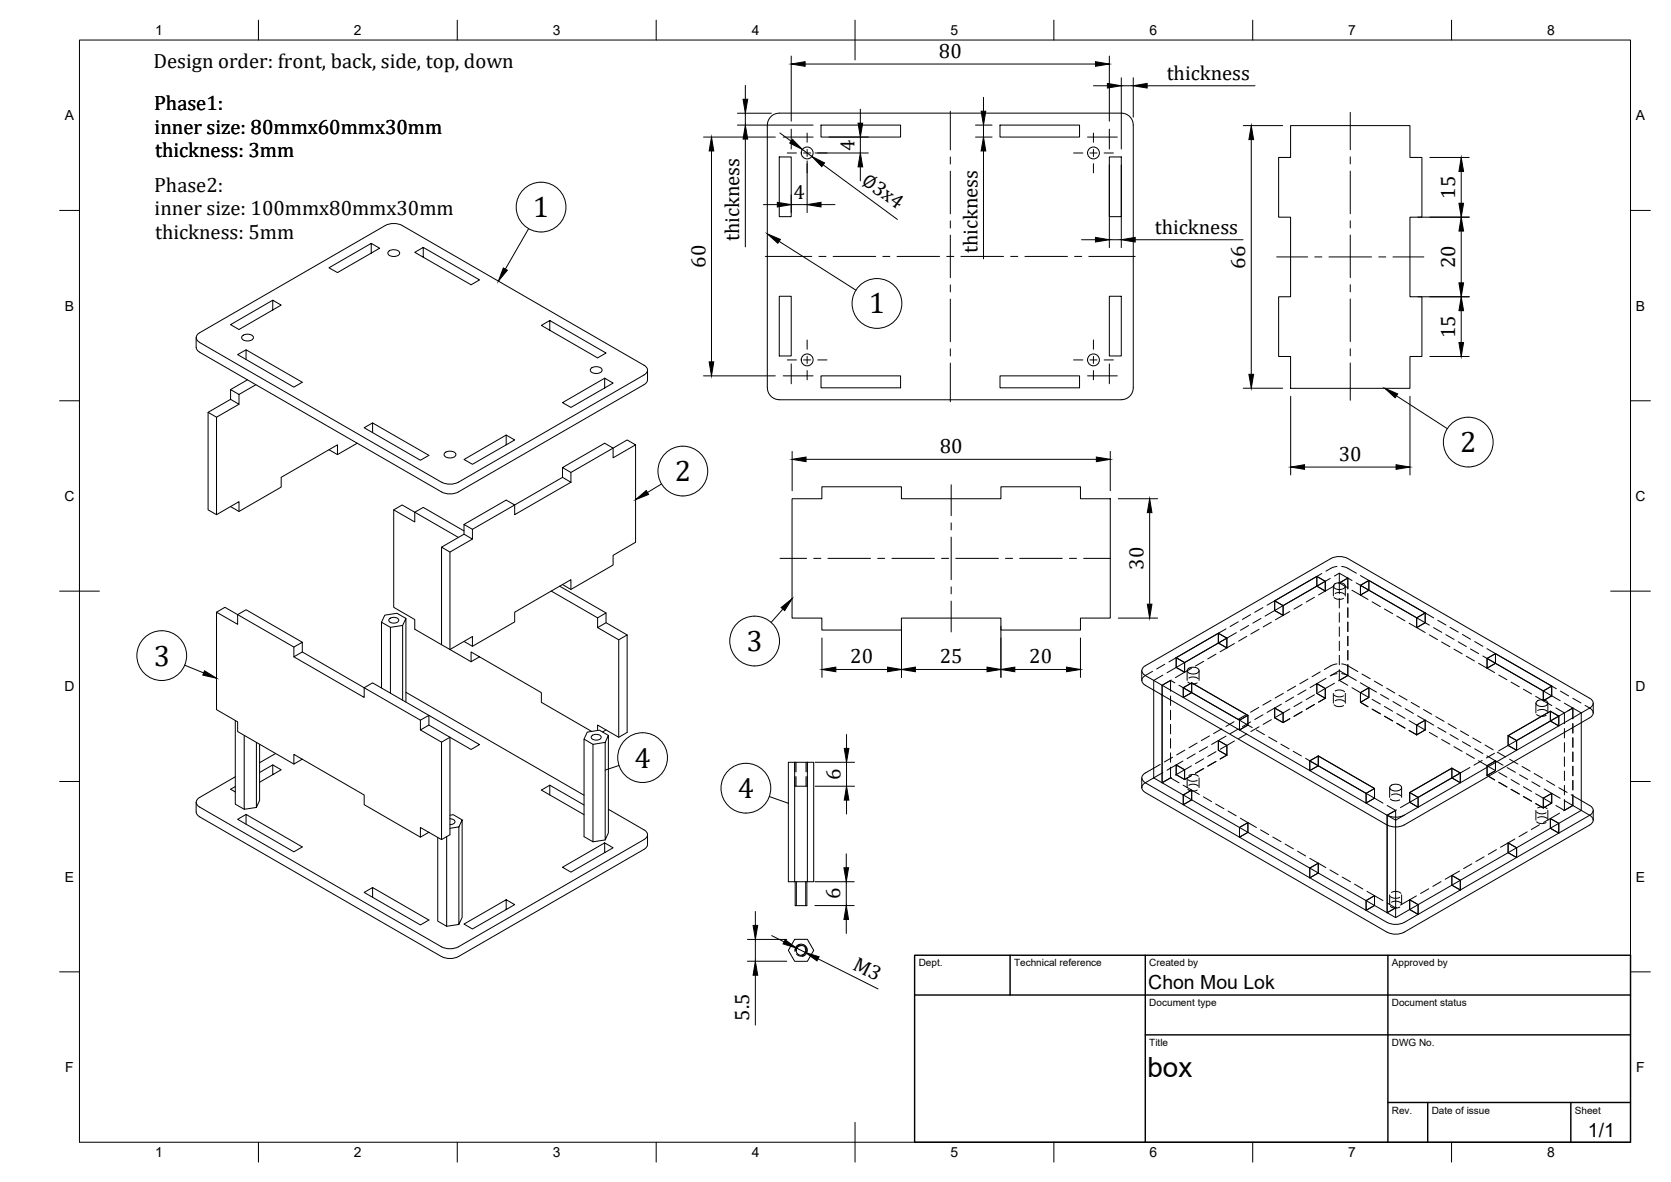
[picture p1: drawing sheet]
<svg xmlns="http://www.w3.org/2000/svg" width="420mm" height="297mm" viewBox="0 0 420 297" stroke-linecap="round" stroke-linejoin="round" font-family="sans-serif">
<!-- layer: Hidden -->
<g fill="none" stroke="#000" stroke-width=".25">
<path d="M308.3 158l-2 1.1v2.5M310.9 159l-2.4 1.4M311.4 156.3l-2.1 1.1M313.5 159.9l-2.1 1.2M314 157.2l-2.1 1.2M314.5 154.5l-2.1 1.2M316.6 158.1l-2.1 1.2M317.1 155.4l-2.1 1.2M317.6 152.7l-2.1 1.2M319.7 156.4l-2.1 1.2M320.5 151v2.4l2.1 1.3v-2.5M320.5 151v2.4l-2.4 1.4"/>
<path d="M320.5 151l-1.9 1.1M322.6 152.2l-2.1 1.2 2.1 1.3M322.6 154.7l-1.9 1.1M322.6 152.2v2.5M324.3 153.7l-1.7 1M327.4 151.9l-2 1.2M330.5 150.1l-2.1 1.2M332.4 144.1l-1.3 .8v2.4M333.2 146.1v2.4l-2.1-1.2M334.5 145.4l-1.3 .7M335.3 147.3v2.5M335.4 150.2a2.2 2.2 0 0 0 2.4 .2"/>
<path d="M335.6 147.2l-4.1 2.3M335.7 149.1a2.14 2.14 0 0 1 2.4 .2M336.2 142.4l-1.2 .2-1.6 .9M336.8 146.5v2.7M336.8 150.4v2.4M336.8 154v2.4M336.8 157.6v2.3M336.8 146.5l2.1 1.2M336.8 144l-1.3 .8M337.4 142.4l1.1 .2 2.5 1.4M338.3 147.3v2.5M338.9 145.3l-2.1-1.3v2.5"/>
<path d="M338.9 145.3v2.7M338.9 149.2v2.4M338.9 152.7v2.4M338.9 156.3v2.4M338.9 159.9v2.4M338.9 145.3l-2.1 1.2M338.9 145.3l1.1 .6M338.9 145.3l-2.3 1.3M339.9 148.3l2.2 1.2M341 146.5l1.1 .6M342.1 144.6l2.1 1.3M342.1 149.5l1.9 1.2"/>
<path d="M342.1 147.1v2.4M344.2 145.9v2.4l-2.1 1.2v-2.4M344.2 145.9v2.4l-2.1 1.2M345 151.2l2.1 1.2M348.1 153l2.1 1.2M351.2 154.8l2.1 1.2M354.3 156.6l1.9 1.1M356.2 155.3v2.4l2.2-1.2M356.2 155.3l2.2 1.2-2.2 1.2M356.2 157.7l2.2 1.2M356.2 155.3v2.4M358.4 156.5l1 .6"/>
<path d="M359.4 159.5l2 1.2M360.4 157.7l2.1 1.2M360.5 155.3l-2.1-1.3v2.5M361.5 155.9l2.1 1.2M363.5 159.5l2.1 1.2M364.6 157.7l2.1 1.1M367.7 159.4l2.1 1.2M289.8 168.7l-2.1 1.3-.5 .5-.1 .5M292.4 169.7l-2.3 1.3v2.4M292.9 166.9l-2.1 1.2M294.3 174.9v2.4M294.3 178.5v2.4"/>
<path d="M294.5 170.9l-2.3 1.3v2.5M295.4 171.6l-1.1-.6v2.7M295.7 165.3v2.4l2.2 1.2v-2.4M295.7 165.3v2.4l2.2 1.2M295.7 165.3l-1.8 1M296.4 172.2l1.1 .6M297.5 172.8v2.5l2.1-1.2v-2.5v2.5l-2.1 1.2zM297.9 166.5l-4.5 2.6M297.9 168.9l-2.3 1.4M297.9 166.5v2.4M298.5 168.5v2.5M298.7 171.4a2.15 2.15 0 0 0 2.3 .2"/>
<path d="M298.9 170.4a2.27 2.27 0 0 1 2.4 .2M299.6 168l-1.7 .9M301.5 168.5v2.5M302.7 166.2l-2.1 1.2M305.8 164.4l-2.1 1.2M306.3 161.6l2.2 1.2M308.5 160.4v2.4l-2.2-1.2M308.5 162.8l-1.7 1M308.5 160.4v2.4M310.4 161.7l-1.9 1.1M313.4 179.6l-2.1 1.2M313.8 179.8v2.4"/>
<path d="M316.5 177.8l-2.1 1.2M317.6 179.6l-2.1 1.2M319.6 176l-2.1 1.2M320.5 177.9l2.1 1.3v2.4l-2.1-1.2zM322.2 177l-3.6 2M322.6 179.2l-1.9 1.1M322.7 174.2l-2.1 1.2M324.3 178.2l-1.7 1M325.3 175.2l-2.1 1.1M325.8 172.4l-2.1 1.2M327.4 176.4l-2 1.2M327.4 178.8l-2 1.2"/>
<path d="M328.4 173.4l-2.1 1.2M328.9 170.7l-2.1 1.1M330.5 174.6l-2.1 1.2M330.5 177l-2.1 1.3M331.1 171.8l2.1 1.2v2.5l-2.1-1.2zM332 168.9l-2.1 1.2M333.2 175.5l-1.7 1M333.4 170.5l-4 2.3M334.5 169.9l2.3-1.4 4.2 2.5M335.3 174.3v2.4M335.4 177.1a2.2 2.2 0 0 0 2.4 .2M335.4 174.7a2.15 2.15 0 0 0 2.4 .2"/>
<path d="M335.6 171.7l-4.1 2.3M335.7 176.1a2.25 2.25 0 0 1 2.4 .2M335.7 173.6a2.19 2.19 0 0 1 2.4 .2M336.2 169.3l-1.6 .5M336.2 166.8l-1.2 .3-2 1.2M336.8 168.3v2.7l2.1 1.2M336.8 161.1v2.4M336.8 164.7v2.4M337.4 169.3l1.5 .5M337.4 166.8l1.5 .5 2.5 1.5M338.3 174.3v2.4M338.9 169.8l-2.3 1.3"/>
<path d="M338.9 163.5v2.3M338.9 167v2.8M339.9 172.8l2.2 1.3M342.1 171.6l4 2.3M342.1 174.1l2.1-1.3v2.5l-2.1 1.2zM342.1 174.1l2.1-1.3v2.5l-2.1 1.2M342.1 176.5l1.9 1.1M342.1 174.1v2.4M342.1 174.1l1.9 1.1M342.5 169.4l2 1.2M345 178.2l2.1 1.2M345 175.8l2.1 1.1"/>
<path d="M345.5 171.2l2.1 1.1M347.1 174.5l2.1 1.2M348.1 180l2.1 1.2M348.1 177.5l2.1 1.2M348.7 172.9l2 1.2M350.2 176.3l2.1 1.2M351.2 179.3l2.1 1.2M351.7 174.7l2.1 1.2M353.3 178.1l2.1 1.2M354.8 176.5l2.1 1.2M356.4 179.9l4.1 2.3M357.9 178.3l2.1 1.2"/>
<path d="M362.5 161.3l2.1 1.2M365.6 163.1l2 1.2M366.6 161.3l2.1 1.2M368.7 164.9l2 1.2M369.7 163.1l2.1 1.2M370.8 161.2l2.1 1.2M371.8 166.7l2.1 1.2M372.8 164.9l1.1 .6M373.9 163l2.1 1.3M373.9 167.9l1.9 1.1M373.9 165.5v2.4M376 164.3v2.4l-2.1 1.2v-2.4"/>
<path d="M376 164.3v2.4l-2.1 1.2M376.9 169.6l2 1.2M379.9 171.4l2.1 1.2M383 173.2l2.1 1.2M386.1 175l4.1 2.3M386.2 176.7v2.5M386.4 179.6a2.2 2.2 0 0 0 2.3 .2M386.6 178.5a2.14 2.14 0 0 1 2.4 .2M388 173.6v2.5l2.2-1.2M388 173.6l2.2 1.3-2.2 1.2zM389.2 176.7v2.5M389.8 178.7v2.5"/>
<path d="M390.2 174.9l2.1 1.2M391.2 177.9l2.2 1.3M391.3 173.1l-1.1-.7v2.5M391.9 180v2.4l-2.1-1.2M392.4 173.7l2 1.2M393.2 179.2l-1.3 .8M393.3 176.7l2.2 1.2M393.4 179.2v2.7M395.5 175.5l2 1.2M395.5 177.9l2.1 1.3v2.4M395.5 177.9l-2.1 1.3M395.5 177.9v2.7"/>
<path d="M395.5 177.9l-1.3 .8M398.5 177.3l1.5 .8 .5 .5 .1 .6M199.9 197.6h3.1M200.2 191.6v2.4M200.2 195.2v2.4M202.7 191.6v2.4M202.7 195.2v2.4M291.7 192.1l-1.6 .9M292.4 194.1l-4.7 2.8-.5 .5-.1 .5M294.3 192.8v2.7l2.2 1.2M294.3 182v2.4M294.3 185.6v2.4"/>
<path d="M294.3 189.2v2.4M294.5 195.4l-2.3 1.3M294.8 190.3l-2 1.2M295.7 192.2l2.2 1.2v2.5l-2.2-1.2zM297.4 191.2l-4 2.4M297.5 197.3l4.1 2.4M297.5 199.8l2.1-1.2v2.4l-2.1 1.2zM297.9 193.4l-2.2-1.2v2.5l2.2 1.2M297.9 193.4l-2.3 1.4M297.9 193.4v2.5M297.9 188.5l-2 1.2M298.5 195.5v2.4"/>
<path d="M298.7 198.4a2.1 2.1 0 0 0 2.3 .2M298.7 195.9a2.1 2.1 0 0 0 2.3 .2M298.9 197.3a2.27 2.27 0 0 1 2.4 .2M298.9 194.9a2.21 2.21 0 0 1 2.4 .2M299.6 194.9l-1.7 1M299.6 192.5l-1.7 .9M300.5 189.4l-2 1.3M301 186.7l-2 1.2M301.5 195.5v2.4M302.7 190.7l-2.1 1.2M302.7 193.1l-2.1 1.2M303.6 187.7l-2 1.2"/>
<path d="M304.1 184.9l-2.1 1.2M305.8 191.4l-2.1 1.1M305.8 188.9l-2.1 1.2M306.3 186.1l2.2 1.2v2.5l-2.2-1.3zM307.2 183.2l-2.1 1.1M308.3 185l-3.6 2.1M308.5 189.8l-1.7 .9M310.3 181.4l-2 1.1M310.4 186.2l-3.6 2.1M311.4 183.2l-2.1 1.2M311.7 181v2.4l2.1-1.2M311.7 181l2.1 1.2-2.1 1.2z"/>
<path d="M313.5 184.4l-2.1 1.2M313.8 182.2l1.1 .6M314.5 181.4l-2.1 1.2M315.9 183.4l2 1.2M316.6 182.6l-2.1 1.2M319 185.2l2.1 1.2M319.7 180.9l-2.1 1.1M322.1 187l2 1.2M324.3 180.6l-1.7 1M325.2 188.8l2 1.2M328.3 190.6l1 .6M329.3 191.2v2.5l2.2-1.3v-2.4v2.4l-2.2 1.3z"/>
<path d="M343.5 199.4v2.4l2.1-1.2M343.5 199.4l2.1 1.2-2.1 1.2zM345.6 198.1v2.5M349.4 197.9v2.5M349.9 199.8a2.15 2.15 0 0 1 2.3 .2M351.2 181.8l2.1 1.2M352.4 197.9v2.5M354.3 183.6l1.9 1.1M354.3 181.1l4.1 2.4M356.2 182.2l2.2-1.2v2.4l-2.2 1.3zM359.4 184.1l2 1.1M361 180.1l2.1 1.2"/>
<path d="M361.5 182.8l2.1 1.2M362.5 185.8l2.1 1.2M364.1 181.9l2.1 1.2M364.6 184.6l2.1 1.2M365.1 193v2.5M365.6 187.6l2 1.2M367.2 194.3v2.4l-2.1-1.2M367.2 183.7l2.1 1.2M367.7 186.4l2.1 1.2M368.7 189.4l2 1.2M369.6 192.9l-2.4 1.4M370.3 185.4l2.1 1.2"/>
<path d="M370.8 188.2l2.1 1.2M371.8 191.2l2.1 1.2M372.7 191.1l-2.1 1.2M373.4 187.2l2.1 1.2M373.9 190l4 2.3M373.9 192.4l2.1-1.2v2.5l-2.1 1.2zM373.9 192.4l2.1-1.2v2.5l-2.1 1.2M373.9 194.9l1.9 1.1M373.9 192.4l1.9 1.1M373.9 192.4v2.5M375.8 189.3l-2.1 1.2M376.5 189l2.1 1.2"/>
<path d="M376.9 196.6l2 1.2M376.9 194.1l2 1.2M379 192.9l2 1.2M379.2 187.3l2.1-1.2v2.4zM379.6 190.8l2.1 1.2M379.9 198.4l2.1 1.1M379.9 195.9l2.1 1.2M381.3 186.1v2.4l-2.1-1.2v-2.4v2.4l-2.4 1.4M382.1 194.7l2 1.2M382.7 192.6l2 1.2M383 197.7l2.1 1.2M385.2 196.5l2 1.2"/>
<path d="M385.8 194.4l2 1.2M386.1 199.5l4.1 2.3M388.3 198.3l4 2.3M388.9 196.2l2 1.2M392 198l2 1.1M393.4 183.1v2.3M393.4 186.6v2.4M393.4 190.2v2.4M393.4 193.8v2.4M393.4 197.4v2.3M395.1 199.7l2.5 1.5M395.5 181.8v2.4"/>
<path d="M395.5 185.4v2.4M395.5 189v2.4M395.5 192.6v2.4M395.5 196.1v2.4M395.5 199.7v2.7M302.6 200.2l2.1 1.3M305.7 202l2 1.2M308.8 203.8l2 1.2M311.7 207.9l2.1-1.2v2.5l-2.1 1.2zM311.9 205.6l1.9 1.1M313.8 206.7l-2.1 1.2v2.5M313.8 206.7l2.1 1.2"/>
<path d="M313.8 206.7v2.5l-2.1 1.2M316.9 208.5l2.1 1.2M320 210.3l2.1 1.2M323.1 212.1l2.1 1.2M326.2 213.9l2.1 1.2M329.3 218.2l2.2-1.3v2.5l-2.2 1.2zM329.3 215.7l4.1 2.3M334.4 218.6l2.1 1.2M345.6 200.6l2.1 1.2M348.8 204.9l2.1-1.2v2.4M348.8 202.4l2.1 1.3M348.8 204.9v2.4"/>
<path d="M348.8 204.9l2.1 1.2M349.6 200.8a2.15 2.15 0 0 0 2.4 .2M350.9 206.1v1.7M351.1 203.5l-2.3 1.4M353 204.9l-2.1 1.2M354.5 201.6l2.1-1.2v2.4zM356.6 200.4v2.4l-2.1-1.2v-2.4v2.4l-2.4 1.4M365.1 220l2.1 1.2v2.5l-2.1-1.3zM365.1 220l2.1 1.2v2.5M365.1 220v2.4l2.1 1.3M365.1 220l-1.7 1M367 218.9l-1.9 1.1"/>
<path d="M370.1 217.1l-2.1 1.2M373.2 215.3l-2.1 1.2M376.3 213.5l-2.1 1.2M379.2 211.8l2.1 1.2v2.5l-2.1-1.2zM380.9 210.8l-3.6 2.1M383 200.2l2.1 1.1M384 209l-2.1 1.3M386.1 201.9l1.9 1.1M386.2 203.7v2.4M386.4 206.5a2.2 2.2 0 0 0 2.3 .2M386.4 204.1a2.15 2.15 0 0 0 2.3 .2M386.6 205.5a2.25 2.25 0 0 1 2.4 .2"/>
<path d="M386.6 203a2.19 2.19 0 0 1 2.4 .2M387.1 207.3l-2.1 1.2M388 200.6l2.2-1.2v2.4l-2.2 1.2zM389.2 203.7v2.4M389.8 205.7l2.1 1.2v2.5l-2.1-1.3zM389.8 205.7l2.1 1.2v2.5M389.8 205.7v2.4l2.1 1.3M389.8 205.7l-1.7 1M391.2 202.4l2.2 1.3M392.1 204.4l-2.3 1.3M393.3 201.2l2.2 1.2-2.1 1.3M393.4 200.9v2.8"/>
<path d="M395.5 202.4l4.5 2.7 .5 .5 .1 .5M395.5 202.4l-2.3 1.4M200.3 239.7a1.45 1.45 0 0 0 1.8 .4M201.2 237.4a1.43 1.43 0 0 0-1.3 1.4M202.1 237.6a1.41 1.41 0 0 1 .7 1.7M337.5 220.4l2.1 1.2M340.6 222.2l2.1 1.2M343.5 226.3l2.1-1.2v2.4l-2.1 1.3zM343.7 224l1.9 1.1M345.6 225.1l-2.1 1.2v2.5M345.6 225.1l2.1 1.2M345.6 225.1v2.4l-2.1 1.3"/>
<path d="M348.8 226.9l2.1 1.3-2.1 1.2 2.3-1.4M349.4 224.9v2.4M349.6 227.7a2.05 2.05 0 0 0 2.4 .3M349.6 225.3a2.1 2.1 0 0 0 2.4 .2M349.9 226.7a2.27 2.27 0 0 1 2.3 .2M349.9 224.3a2.21 2.21 0 0 1 2.3 .2M352.4 224.9v2.4M354.5 226.1l2.1 1.2v2.5l-2.1-1.2zM356.2 225.1l-4.1 2.3M359.2 223.4l-2 1.1M362.3 221.6l-2 1.1"/>
</g>
<!-- layer: Visible -->
<g fill="none" stroke="#000" stroke-width=".25">
<path d="M192.9 31.4v66.1M193 31.4a2.99 2.99 0 0 1 2.9-3h86.1a2.99 2.99 0 0 1 2.9 3v66a3 3 0 0 1-3 3.1l-85.9-.1a2.99 2.99 0 0 1-3-3M195.9 39.4h3v15h-3zM206.4 31.4h20v3h-20zM251.4 31.4h20v3h-20zM278.9 39.4h3v15h-3zM324.5 31.6h30v8h3v15h-3v20h3v15h-3v8h-30v-8h-3v-15h3v-20h-3v-15h3zM96.9 56.7l-46.7 26.9a1.29 1.29 0 0 0-.9 1.2 1.29 1.29 0 0 0 .9 1.3l60.8 35.1 1.2 .4 1.3 .1 1.8-.5M96.9 56.7l1.1-.4 1.3-.1 1.8 .5M101.1 56.7l60.8 35.1a1.29 1.29 0 0 1 .9 1.2 1.29 1.29 0 0 1-.9 1.2l-46.6 27M68.6 75.4l-10.6 6.2 2.1 1.2 10.6-6.1-2.1-1.3v2.5M93.3 61.2l-10.6 6.1 2.2 1.2 10.6-6.1-2.2-1.2v2.4"/>
<path d="M97.7 63.2a1.95 1.95 0 0 1 2.8 .3 1.29 1.29 0 0 1-1.7 .9 .9 .9 0 0 1-1-.2 .9 .9 0 0 1-.1-1zM106.4 62.2l-2.1 1.2 14.1 8.2 2.2-1.3-14.2-8.1v2.4M195.9 74.5h3v15h-3zM278.9 74.5h3v15h-3zM49.3 84.8v2.5a1.49 1.49 0 0 0 .9 1.2l60.8 35.1 1.8 .5 1.3-.1 1.2-.4M58 97.9l2.1 1.2v2.5l-2.1-1.2zM60.9 84.4a1.95 1.95 0 0 1 2.8 .3 1.29 1.29 0 0 1-1.7 1 .9 .9 0 0 1-1-.3 .9 .9 0 0 1-.1-1zM61.9 87.9l-2.1 1.2 14.1 8.2 2.1-1.2-14.1-8.2v2.4M62.2 95.4l-4.2 2.5M64.3 96.7l-4.2 2.4M138.2 80.5l-2.1 1.3 14.2 8.1 2.1-1.2-14.2-8.2v2.5M148.6 92.6a1.95 1.95 0 0 1 2.8 .3 1.29 1.29 0 0 1-1.7 1 .9 .9 0 0 1-1-.3 .9 .9 0 0 1-.1-1z"/>
<path d="M152 95l2.2 1.3-10.6 6.1-2.2-1.2 10.6-6.2v2.5M162.8 93v2.4a1.49 1.49 0 0 1-.9 1.3l-46.6 26.9M206.4 94.5h20v3h-20zM251.4 94.5h20v3h-20zM52.3 103.6v24.5l2.1 1.2 5.7-3.2v2.4M58 100.4l-5.7 3.2 2.1 1.2v24.5M60.1 101.6l-5.7 3.2M84.9 114.2v-2.4l-14.2 8.2v2.4l-10.6 6.1-2.1-1.2M89.8 111.4l-4.9 2.8-2.2-1.2M93.7 106.3l-2.1 1.2 14.1 8.2 2.1-1.3-14.1-8.1v2.4M111.8 113.8a1.95 1.95 0 0 1 2.8 .3 1.29 1.29 0 0 1-1.7 1 .9 .9 0 0 1-.9-.3 .9 .9 0 0 1-.2-1zM127.3 109.3l2.1 1.3-10.6 6.1-2.1-1.2 10.6-6.2v2.5"/>
<path d="M141.4 117.5v2.5M143.6 118.7l10.6-6.1-2.2-1.2-10.6 6.1 2.2 1.2v2.5M159.8 111.8l-5.6 3.2v-2.4l3.5-2 2.1 1.2v24.5l-5.6 3.3v2.4l-10.6 6.1-2.2-1.2M99 128.1l5.3 3.1v-2.5l2.1-1.2 10.3 5.9M111 137.5v24.5l2.1 1.2 5.7-3.2v2.4M115.3 135.1l-14.2-8.2-2.1 1.2v24.5l5.3 3.1v2.4l6.7 3.9M116.7 131.8l2.1 1.2v2.5l-2.1-1.3zM116.7 131.8l10.6-6.1 2.1 1.2-10.6 6.1M116.7 134.2l-5.7 3.3 2.1 1.2v24.5l5.3 3.1M118.8 135.5l-5.7 3.2M129.4 126.9l12-6.9 2.2 1.2-14.2 8.1zM199.2 125.3h7.5v-3h20v3h25v-3h20v3h7.5v30h-7.5v3h-20v-3h-25v3h-20v-3h-7.5z"/>
<path d="M54.4 153.8l5.4 3.1v-2.4l2.1-1.3 14.1 8.2M97.8 155.6a1.54 1.54 0 0 1 2.5 .3 1.45 1.45 0 0 1-2.6 0zM98.2 157.7l-2.3-1.3v16.5M101.2 157.2l-3 .5v16.5M102.1 155.4l-2.3-1.3-3 .5-.9 1.8M138.6 148.5l11.7 6.8 2.1-1.3v2.5M140.7 147.3l11.7 6.7M143.6 148.1v-2.4l-14.2 8.1v2.5l-10.6 6.1-2.1-1.2M150.3 157.7l5.3 3.1 2.1-1.2v24.5l-2.1 1.2-5.3-3.1v1.4M150.3 155.3v2.4l2.1-1.2 5.3 3.1M320.5 151l10.6-6.1 2.1 1.2-10.6 6.1zM335.4 146.9a1.95 1.95 0 0 1 2.8 .3 1.29 1.29 0 0 1-1.7 .9 .9 .9 0 0 1-.9-.2 .9 .9 0 0 1-.2-1z"/>
<path d="M342.1 147.1l2.1-1.2 14.2 8.1-2.2 1.3zM73.9 162.6v2.5l2.1-1.3 29.7 17.2 2.1-1.2v2.4M73.9 165.1l17.7 10.2v-2.5l2.1-1.2 26.9 15.5-2.2 1.2-10.6-6.1-2.1 1.2v-2.4M76 163.8v-2.4l-2.1 1.2-17.3-10-2.2 1.2v24.5l5.4 3.1v2.4l14.1 8.2M101.2 176v-18.8l.9-1.8v21M102.1 174l44.8 25.8M120.6 165.1l-2.2 1.2v-2.5l17.7 10.3v2.4l12.7 7.3M155.6 160.8v24.5M287.1 168.5v2.5a1.49 1.49 0 0 0 .9 1.2M288 169.8l60.8 35.1 1.8 .5 1.3-.1 1.2-.4 46.6-27M288 172.2l60.8 35.1M288 169.7a1.29 1.29 0 0 1-.9-1.2 1.29 1.29 0 0 1 .9-1.2l46.6-26.9 1.2-.5h1.3l1.8 .5 60.8 35.1a1.28 1.28 0 0 1 .9 1.2 1.28 1.28 0 0 1-.9 1.2"/>
<path d="M290.1 173.4v22.1l58.7 33.9M292.2 174.7v22M295.7 165.3l10.6-6.2 2.2 1.3-10.6 6.1zM297.5 172.8l2.1-1.2 14.2 8.2-2.1 1.2zM298.7 168.1a1.95 1.95 0 0 1 2.8 .3 1.29 1.29 0 0 1-1.7 1 .9 .9 0 0 1-1-.3 .9 .9 0 0 1-.1-1zM373.9 165.5l2.1-1.2 14.2 8.1-2.2 1.2zM386.4 176.3a1.95 1.95 0 0 1 2.8 .3 1.29 1.29 0 0 1-1.7 .9 .9 .9 0 0 1-1-.2 .9 .9 0 0 1-.1-1zM400.6 176.7v2.5a1.49 1.49 0 0 1-.9 1.2M59.2 195.2l-9 5.2a1.29 1.29 0 0 0-.9 1.2 1.29 1.29 0 0 0 .9 1.2l60.8 35.1 1.2 .4 1.3 .1 1.8-.5M59.2 181.1v21l2.2 1.3M59.2 197.7l-1.2 .6 1.2 .7M61.4 184.8v18.6l3.1-.5"/>
<path d="M64.5 186.6v16.3l.8-1.8v-14M68.6 194.7v-2.5l2.1 1.2-5.4 3.2M68.6 192.2l-3.3 1.9M69.3 189.4l-4 2.3M76 190.8l-2.1 1.2v-2.4l17.7 10.2v2.4l14.1 8.2M105.7 183.4l5.3 3.1 2.1-1.2v24.5l-2.1 1.2-5.3-3.1v2.5l2.1-1.2M111 186.5v24.5M138.2 199.8v-2.5l8.7 5M138.2 197.3l-2.1 1.3 10.8 6.1M148.7 185a1.54 1.54 0 0 1 2.5 .3 1.45 1.45 0 0 1-2.5 0zM152.2 186.6l-3.1 .5v24.4l-2.2-1.2v-24.6l2.2 1.4M152.4 183.4l-.9 .5"/>
<path d="M153 184.8v24.5l-.8 1.8v-24.5zM153 184.8l-2.3-1.3-3 .5-.8 1.7M199.8 191.6h-1.6v30h1.6v-30h3.2M203 191.6h1.6v30h-1.6zM287.1 195.5v2.4a1.49 1.49 0 0 0 .9 1.2l60.8 35.2 1.8 .5 1.3-.1 1.2-.4 46.6-27a1.53 1.53 0 0 0 .9-1.2v-2.4M290.1 193l-2.1 1.3a1.29 1.29 0 0 0-.9 1.2 1.29 1.29 0 0 0 .9 1.2l60.8 35.1 1.8 .5 1.3-.1 1.2-.4 46.6-26.9a1.3 1.3 0 0 0 .9-1.2 1.3 1.3 0 0 0-.9-1.3l-2.1-1.2M329.3 191.2l2.2-1.2 14.1 8.1-2.1 1.3zM349.6 197.5a1.95 1.95 0 0 1 2.8 .3 1.29 1.29 0 0 1-1.7 1 .9 .9 0 0 1-1-.3 .9 .9 0 0 1-.1-1zM354.5 199.2l10.6-6.2 2.1 1.3-10.6 6.1zM379.2 184.9l10.6-6.2 2.1 1.3-10.6 6.1zM397.6 181.6v22.1l-46.7 26.9-2.1-1.2M399.7 180.4l-46.6 26.9-1.8 .5-1.3-.1-1.2-.4"/>
<path d="M49.3 201.6v2.4a1.49 1.49 0 0 0 .9 1.3M50.2 205.3l60.8 35.1 1.2 .4 1.3 .1 1.8-.5M61.9 204.7l-2.1 1.2 14.1 8.2 2.1-1.3-14.1-8.1v2.4M112.3 210.3v22.5l-2.2-1.3v-21.1M113.1 204.9l.9-.2 2.2 1.3M113.1 205.8a.91 .91 0 0 1 1.2 1l-1.2 .4M115.4 207.8l-2.3 .4M116.2 206v24.5l-.8 1.8v-24.5zM152 211.8l2.2 1.2-10.6 6.2-2.2-1.3 10.6-6.1v2.5M152.2 211.1l-3.1 .4M153 203.4l8.9 5.1M161.9 213.5l-46.6 26.9"/>
<path d="M161.9 211l-46.6 26.9M161.9 208.5a1.29 1.29 0 0 1 .9 1.3 1.29 1.29 0 0 1-.9 1.2M162.8 209.8v2.4a1.49 1.49 0 0 1-.9 1.2M348.8 207.3v22.1M350.9 207.8v22.8M93.7 223l-2.1 1.3 14.1 8.1 2.1-1.2-14.1-8.2v2.5M115.4 232.3l-3.1 .5M127.3 226.1l2.1 1.2-10.6 6.2-2.1-1.3 10.6-6.1v2.5M199.8 236.1h3.2l1.6 2.7-1.6 2.8h-3.2l-1.6-2.8zM199.8 221.6h3.2M199.9 221.6v6h3v-6"/>
<circle cx="203" cy="38.4" r="1.49"/>
<circle cx="274.9" cy="38.4" r="1.49"/>
<circle cx="203" cy="90.4" r="1.49"/>
<circle cx="274.9" cy="90.4" r="1.49"/>
<circle cx="201.4" cy="238.8" r="1.26"/>
</g>
<!-- layer: Hidden Narrow -->
<path d="M199.9 191.6v2.4M199.9 195.2v2.4M203 191.6v2.4M203 195.2v2.4M201.5 237.6a1.17 1.17 0 0 0-1.2 1.4M202.5 238.3a1.14 1.14 0 0 1-.9 1.7" fill="none" stroke="#000" stroke-width=".25"/>
<!-- layer: Visible Narrow -->
<path d="M199.9 239.1a1.56 1.56 0 0 1 1.3-1.8 1.56 1.56 0 0 1 1.8 1.2 1.56 1.56 0 0 1-1.3 1.9M200.2 221.6v6M202.6 221.6v6" fill="none" stroke="#000" stroke-width=".25"/>
<!-- layer: Border -->
<g fill="none" stroke="#000" stroke-width=".25">
<path d="M20 10.1h390v276.9h-390zM65 5.1v5M115 5.1v5M165 5.1v5M215 5.1v10M265 5.1v5M315 5.1v5M365 5.1v5M15 52.9h5M410 52.9h5M15 100.7h5M410 100.7h5"/>
<path d="M15 148.6h10M405 148.6h10M15 196.4h5M410 196.4h5M15 244.2h5M410 244.2h5M65 287v5M115 287v5M165 287v5M215 282.1v9.9M265 287v5M315 287v5"/>
<path d="M365 287v5"/>
</g>
<!-- layer: TitleBlock -->
<path d="M230 240.1h180v46.9h-180zM230 250h180M254 240.1v9.9M288 240.1v46.9M349 240.1v46.9M288 260.1h122M349 277.1h61M359 277.1v9.9M395 277.1v9.9" fill="none" stroke="#000" stroke-width=".36"/>
<!-- layer: Dimensions -->
<g fill="none" stroke="#000" stroke-width=".25">
<path d="M198.9 14.1v16.3M202.4 16.1h73M278.9 14.1v16.3M281.9 19.5v18M284.9 19.5v9.9M176.9 34.4h18M178.9 37.9v53M185.4 31.4h19M185.4 28.5h8.6M187.4 21.4v3.5M187.4 28.5v2.9M187.4 35v27"/>
<path d="M196.1 33.4l2.8 2.1M196.9 34.4h7.5M198.9 32.5v5M201.7 37.6l2.5 1.7M204.9 38.4h13.4M208.4 34.4h9.9M216.3 27.4v3.6M216.3 34.4v4M245.3 34.4h4.1M245.3 31.4h4.1M247.3 24.5v3.4M247.3 31.4v3"/>
<path d="M247.3 37.9v27.2M273.5 34.4h7.4M274.9 21.6h3.5M278.9 32.5v5M281.9 21.6h3M288.4 21.6h27.2M312.6 31.6h9.9M314.6 35.1v59M359.5 39.6h9.9M191.9 51.4h3.6M198.9 49v4.4M198.9 51.4h4"/>
<path d="M202.9 40.4v13M206.4 51.4h3.6M207 41.4l18.6 13.7M216.3 41.9v3.6M278.9 41.5v20.7M281.9 41.5v20.7M356.5 54.6h12.9M367.4 43.1v8M367.4 58.1v13M271.9 60.2h3.5M278.9 60.2h3M285.4 60.2h27.1"/>
<path d="M356.5 74.6h12.9M367.4 78.1v8M176.9 94.5h18M196.9 94.5h7.5M198.9 91.4v5M273.5 94.5h7.4M278.9 91.4v5M312.6 97.6h9.9M324.5 99.6v19.8M354.5 99.6v19.8M359.5 89.6h9.9M199.2 113.4v9.9"/>
<path d="M202.7 115.4h73M279.2 113.4v9.9M328 117.4h23M281.2 125.3h9.9M289.1 128.8v23M226.7 157.3v12.9M251.7 157.3v12.9M281.2 155.3h9.9M206.7 160.3v9.9M210.2 168.2h13M230.2 168.2h18M255.2 168.2h13"/>
<path d="M271.7 160.3v9.9M205 197.6h9.9M205 191.6h9.9M212.9 184.6v3.5M212.9 191.6v6M212.8 214.6v3.5M212.9 201.1v3.5M187.9 236.1h9.9M189.9 229.1v3.5M189.9 236.1v5.5M194 235.1l3.2 1.6M200.3 238.3l2.2 1.1"/>
<path d="M204.9 221.6h9.9M204.9 227.6h9.9M212.8 221.6v6M212.8 231.1v3.5M187.9 241.6h9.9M189.9 245.1v12.5M205.7 240.9l15.1 7.6"/>
</g>
<g fill="#000" stroke="#000" stroke-width=".25">
<path d="M198.9 16.1l3.5-.6v1.2zM275.4 15.5l3.5 .6-3.5 .6zM178.9 34.4l.6 3.5h-1.2zM186.8 24.9h1.2l-.6 3.6zM187.4 31.4l.6 3.6h-1.2zM199.3 35l2.4 2.6-3.1-1.7zM215.8 31h1.1l-.6 3.4zM246.7 27.9h1.2l-.6 3.5zM247.3 34.4l.6 3.5h-1.2zM278.4 21l3.5 .6-3.5 .5zM284.9 21.6l3.5-.6v1.1zM314.6 31.6l.6 3.5h-1.2z"/>
<path d="M195.5 50.8l3.4 .6-3.4 .6zM202.9 51.4l3.5-.6v1.2zM204.2 39.3l3.1 1.6-.7 1zM216.3 38.4l.6 3.5h-1.1zM275.4 59.7l3.5 .5-3.5 .6zM281.9 60.2l3.5-.5v1.1zM366.8 51.1h1.2l-.6 3.5zM367.4 39.6l.6 3.5h-1.2zM367.4 54.6l.6 3.5h-1.2zM366.8 71.1h1.2l-.6 3.5zM367.4 74.6l.6 3.5h-1.2zM178.3 90.9h1.2l-.6 3.6z"/>
<path d="M314 94.1h1.2l-.6 3.5zM366.8 86.1h1.2l-.6 3.5zM199.2 115.4l3.5-.5v1.1zM275.7 114.9l3.5 .5-3.5 .6zM324.5 117.4l3.5-.6v1.1zM351 116.8l3.5 .6-3.5 .5zM289.1 125.3l.5 3.5h-1.1zM288.5 151.8h1.1l-.5 3.5zM206.7 168.2l3.5-.6v1.2zM223.2 167.6l3.5 .6-3.5 .6zM226.7 168.2l3.5-.6v1.2zM248.2 167.6l3.5 .6-3.5 .6z"/>
<path d="M251.7 168.2l3.5-.6v1.2zM268.2 167.6l3.5 .6-3.5 .6zM212.3 188.1h1.1l-.5 3.5zM212.2 218.1h1.2l-.6 3.5zM212.9 197.6l.5 3.5h-1.1zM189.4 232.6h1.1l-.6 3.5zM197.4 236.2l2.9 2.1-3.4-1.1zM212.8 227.6l.6 3.5h-1.2zM189.9 241.6l.6 3.5h-1.1zM202.5 239.4l3.5 1-.6 1.1z"/>
</g>
<!-- layer: Center Lines -->
<g fill="none" stroke="#000" stroke-width=".25">
<path d="M198 38.4h2.3M202.1 38.4h1.7M202.9 33.5v2.3M202.9 37.6v1.7M205.6 38.4h2.3M239 27.9v9.8M239 39.4v1.8M269.9 38.4h2.4M274 38.4h1.8M274.9 33.5v2.3M274.9 37.6v1.7M277.6 38.4h2.4"/>
<path d="M339.5 28.2v9.4M339.5 39.4v1.8M202.9 41.1v2.3M239 43v10.7M239 55.5v1.8M239 59.1v10.7M274.9 41.1v2.3M339.5 43v10.7M339.5 55.5v1.8M339.5 59.1v10.7M192.4 64.4h11.7M205.9 64.4h1.8"/>
<path d="M209.5 64.4h10.7M222 64.4h1.8M225.6 64.4h10.7M238 64.4h1.8M239 71.6v1.8M239 75.2v10.7M241.6 64.4h10.7M254.1 64.4h1.8M257.7 64.4h10.7M270.2 64.4h1.8M273.8 64.4h11.6M321 64.6h7.8"/>
<path d="M330.6 64.6h1.8M334.2 64.6h10.7M339.5 71.6v1.7M339.5 75.1v10.7M346.7 64.6h1.7M350.2 64.6h7.8M198 90.5h2.3M202.1 90.5h1.7M202.9 85.4v2.4M202.9 89.5v1.8M202.9 93.1v2.3M205.6 90.5h2.3"/>
<path d="M239 87.7v1.8M239 91.2v9.8M269.9 90.5h2.4M274 90.5h1.8M274.9 85.4v2.4M274.9 89.5v1.8M274.9 93.1v2.3M277.6 90.5h2.4M339.5 87.6v1.8M339.5 91.2v9.4M239.2 121.8v7.8M239.2 131.4v1.8"/>
<path d="M239.2 135v10.7M196.1 140.3h6.7M204.6 140.3h1.8M208.2 140.3h10.7M220.7 140.3h1.8M224.3 140.3h10.7M236.7 140.3h1.8M239.2 147.5v1.8M239.2 151.1v7.7M240.3 140.3h10.7M252.8 140.3h1.8M256.4 140.3h10.7"/>
<path d="M268.9 140.3h1.8M272.5 140.3h6.7"/>
</g>
<!-- layer: BOM -->
<g fill="none" stroke="#000" stroke-width=".25">
<path d="M132.9 57.5l-5.8 10.1M195.9 60.6l19.3 12.3M351.1 99.5l12.8 8.2M166.3 121.6l-3.5 2.2M196.8 153.1l-2.9 3.3M46.4 167.2l4.8 1.9M155.6 192.4l-3.5 1.1M193.4 200.2l4.8 1.7"/>
<circle cx="136" cy="52" r="6.3"/>
<circle cx="220.5" cy="76.3" r="6.3"/>
<circle cx="171.7" cy="118.4" r="6.3"/>
<circle cx="369.2" cy="111.1" r="6.3"/>
<circle cx="40.7" cy="164.8" r="6.3"/>
<circle cx="189.7" cy="161.1" r="6.3"/>
<circle cx="161.6" cy="190.4" r="6.3"/>
<circle cx="187.5" cy="198.1" r="6.3"/>
</g>
<path d="M126.6 67.3l1 .6-2.3 2.8zM192.9 58.8l3.3 1.4-.6 .9zM348.2 97.6l3.2 1.4-.6 1zM159.8 125.6l2.7-2.3 .6 1zM196.4 152.7l2.8-2.3-1.9 3zM51.4 168.6l3 1.8-3.4-.7z" fill="#000" stroke="#000" stroke-width=".25"/>
<g font-size="7.4">
<text x="134" y="54.6">1</text>
<text x="218.4" y="78.8">1</text>
<text x="367.2" y="113.6">2</text>
<text x="169.7" y="120.9">2</text>
<text x="38.7" y="167.2">3</text>
<text x="187.7" y="163.6">3</text>
<text x="159.5" y="192.9">4</text>
<text x="185.5" y="200.6">4</text>
</g>
<text font-size="7" x="288.5" y="270.6">box</text>
<g font-size="5.2">
<text x="38.6" y="17">Design order: front, back, side, top, down</text>
<text x="236.1" y="14.5">80</text>
<text x="293.3" y="20">thickness</text>
<text x="38.8" y="27.7">Phase1:</text>
<text x="38.9" y="33.6">inner size: 80mmx60mmx30mm</text>
<text x="39" y="39.5">thickness: 3mm</text>
<text x="214.8" y="37.9" transform="rotate(-90 214.8 37.9)">4</text>
<text x="216.5" y="46" transform="rotate(36 216.5 46)">∅3x4</text>
<text x="38.8" y="48.2">Phase2:</text>
<text x="199.5" y="49.9">4</text>
<text x="365.9" y="50" transform="rotate(-90 365.9 50)">15</text>
<text x="38.9" y="54.1">inner size: 100mmx80mmx30mm</text>
<text x="290.3" y="58.7">thickness</text>
<text x="39" y="60.1">thickness: 5mm</text>
<text x="185.9" y="60.6" transform="rotate(-90 185.9 60.6)">thickness</text>
<text x="245.7" y="63.7" transform="rotate(-90 245.7 63.7)">thickness</text>
<text x="177.4" y="67.3" transform="rotate(-90 177.4 67.3)">60</text>
<text x="313.1" y="67.5" transform="rotate(-90 313.1 67.5)">66</text>
<text x="365.9" y="67.4" transform="rotate(-90 365.9 67.4)">20</text>
<text x="365.9" y="85" transform="rotate(-90 365.9 85)">15</text>
<text x="236.3" y="113.9">80</text>
<text x="336.6" y="115.8">30</text>
<text x="287.5" y="143.2" transform="rotate(-90 287.5 143.2)">30</text>
<text x="213.8" y="166.7">20</text>
<text x="236.3" y="166.7">25</text>
<text x="258.8" y="166.7">20</text>
<text x="211.3" y="196.1" transform="rotate(-90 211.3 196.1)">6</text>
<text x="211.2" y="226" transform="rotate(-90 211.2 226)">6</text>
<text x="214.2" y="243.5" transform="rotate(27 214.2 243.5)">M3</text>
<text x="188.4" y="256.5" transform="rotate(-90 188.4 256.5)">5.5</text>
</g>
<g font-size="4.9">
<text x="288.7" y="248.6">Chon Mou Lok</text>
<text x="399.3" y="285.8">1/1</text>
</g>
<g font-size="3.5">
<text x="39" y="8.8">1</text>
<text x="89" y="8.8">2</text>
<text x="139" y="8.8">3</text>
<text x="189" y="8.8">4</text>
<text x="239" y="8.8">5</text>
<text x="289" y="8.8">6</text>
<text x="339" y="8.8">7</text>
<text x="389" y="8.8">8</text>
<text x="16.3" y="30.2">A</text>
<text x="411.3" y="30.2">A</text>
<text x="16.3" y="78">B</text>
<text x="411.3" y="78">B</text>
<text x="16.2" y="125.9">C</text>
<text x="411.2" y="125.9">C</text>
<text x="16.2" y="173.7">D</text>
<text x="411.2" y="173.7">D</text>
<text x="16.3" y="221.6">E</text>
<text x="411.3" y="221.6">E</text>
<text x="16.4" y="269.4">F</text>
<text x="411.4" y="269.4">F</text>
<text x="39" y="290.8">1</text>
<text x="89" y="290.8">2</text>
<text x="139" y="290.8">3</text>
<text x="189" y="290.8">4</text>
<text x="239" y="290.8">5</text>
<text x="289" y="290.8">6</text>
<text x="339" y="290.8">7</text>
<text x="389" y="290.8">8</text>
</g>
<g font-size="2.5">
<text x="231" y="242.9">Dept.</text>
<text x="255" y="242.9">Technical reference</text>
<text x="289" y="242.9">Created by</text>
<text x="350" y="242.9">Approved by</text>
<text x="289" y="252.8">Document type</text>
<text x="350" y="252.8">Document status</text>
<text x="289" y="262.9">Title</text>
<text x="350" y="262.9">DWG No.</text>
<text x="350" y="279.9">Rev.</text>
<text x="360" y="279.9">Date of issue</text>
<text x="396" y="279.9">Sheet</text>
</g>
</svg>
